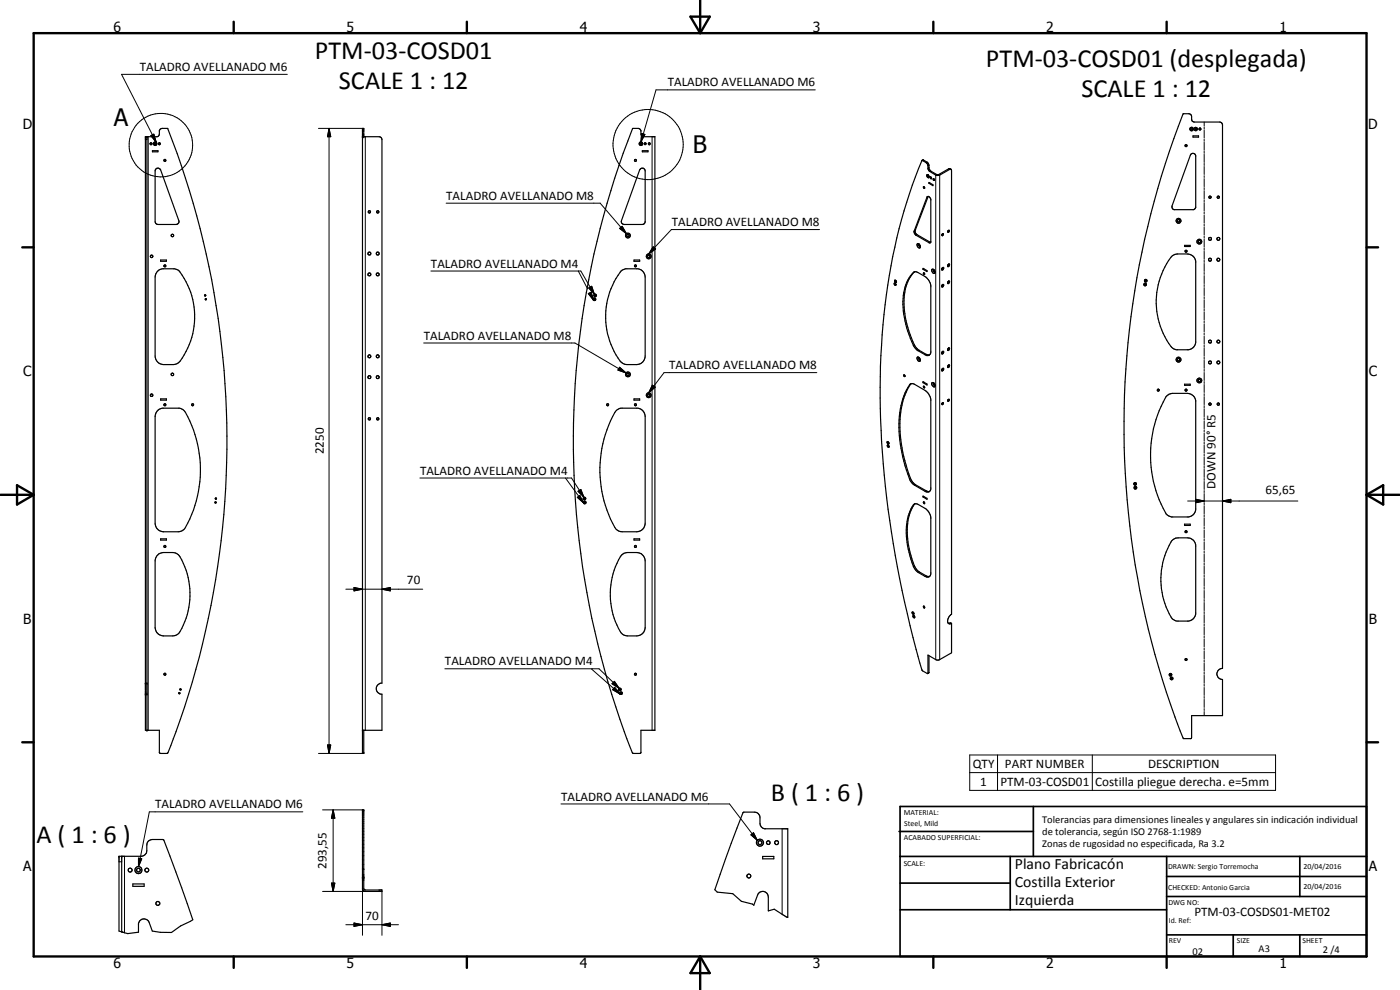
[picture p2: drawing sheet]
<svg xmlns="http://www.w3.org/2000/svg" width="420mm" height="297mm" viewBox="0 0 420 297" stroke-linecap="round" stroke-linejoin="round" font-family="sans-serif">
<g fill="none" stroke="#000" stroke-width=".35">
<path d="M189.9 38.6l1.6-.1 .6 .3 .3 .4v1.2l.6 .6h3.5v178.1h-4.1v6.7l-.3 .3-2.2-.1a255.3 255.3 0 0 1 0-187.4zM355 34.2h2.2l.4 .5 .1 1.5 .5 .4h7.8l.6 .3 .3 .6v163a1.67 1.67 0 0 0-1.7 1.7 1.67 1.67 0 0 0 1.7 1.7v10.8h-9.3l-.1 6.8-2.3 .1a255.2 255.2 0 0 1-.2-187.4zM357.4 38.5a.31 .31 0 0 1 .5 0 .31 .31 0 0 1-.1 .5 .31 .31 0 0 1-.5-.1zM358.7 38.5h.4v.4l-.5-.1zM43.6 41h3.6l.6-.6v-1.2l.3-.4 .6-.3h1.5a255 255 0 0 1 0 187.5l-2 .1-.4-.3v-6.7h-4.2zM44.1 41v178.1M45 43a.3 .3 0 0 1 .4-.1 .3 .3 0 0 1 .2 .3 .3 .3 0 0 1-.4 .2zM45.8 45.2h1.6v.4h-1.6zM46.3 43l.5-.1v.4h-.4zM46.9 50.5h.7l.6 .5 5.5 15.2v.6l-.6 .5-5.7 .1-.6-.3-.2-.4v-15.4zM47.7 42.9l.2-.1 .2 .3a.29 .29 0 0 1-.3 .3 .29 .29 0 0 1-.2-.4zM49.3 47.9h.4l.1 .2a.3 .3 0 0 1-.5 .3 .3 .3 0 0 1 0-.5z"/>
<path d="M108.8 41h5l.6 .3 .2 .6v163.1a1.65 1.65 0 0 0-1.7 1.6 1.65 1.65 0 0 0 1.7 1.7v10.8h-5.8M109.2 41v-2.5h-.4v187.6h.4v-7M190.5 47.9l.5 .1-.2 .4-.4-.1zM192.1 50.8a.83 .83 0 0 1 .9-.3 .83 .83 0 0 1 .6 .8v15.4l-.2 .4-.6 .3h-5.5a.85 .85 0 0 1-.8-1.2zM192.2 42.9h.4v.4h-.4zM192.8 45.2h1.7v.4h-1.7zM193.5 42.8l.4 .2-.1 .3-.4-.1zM194.7 42.9l.4 .1-.2 .4-.3-.2zM276.7 48.1l.4-.1 1.1 .6 .6 .8a1.95 1.95 0 0 0 .5 2l2.2 1.1 3.3-1.9 .6 .2M276.7 48.2a172 172 0 0 0-12.5 61.7 300.1 300.1 0 0 0 12.7 91.4l1.5 .8M276.7 48.1l1.6 1.1 .2 1.5 .4 .7 2.1 1.2h.8l3.2-1.8h.4M276.7 48.1v.1"/>
<path d="M277.2 56l.3 .5-.3-.1zM277.5 56.5h-.1M278.2 52.5h.3l.3 .6a.47 .47 0 0 1-.6 0 .47 .47 0 0 1 0-.6zM278.3 59l.7 .1 .3 .8v12.7l-.2 .3-4.3-2.4-.5-1zM278.5 52.5l.2 .5zM278.5 58.9l-3.9 10.6 .6 .9 4.1 2.3M278.8 54.7l1.2 .7v.3l-1.2-.7zM278.8 53h.1M279 54.9l-.2 .1M279.3 53.1l.3 .5M279.3 53.1l-.1 .3 .4 .2M280.1 53.7h.2l.1 .4-.3-.1z"/>
<path d="M280.1 53.6v.1M285.4 50.8l.2 .4v133.1a1.96 1.96 0 0 0-.8 2.8l.8-.1M355.7 43.6a.31 .31 0 0 1 .4-.2 .31 .31 0 0 1 0 .5 .31 .31 0 0 1-.4-.1zM357.5 46.2a.86 .86 0 0 1 1.3 .5v15.6l-.5 .6h-6l-.4-.3-.2-.8zM358 40.8h1.7v.3h-1.7zM48.2 78h1.7v.4h-1.7zM49.3 79.5h.4l.1 .3a.29 .29 0 0 1-.5 .2 .29 .29 0 0 1 0-.5zM190.3 78h1.7v.4h-1.7zM275.3 73.2a.71 .71 0 0 1 .8 .4 .71 .71 0 0 1-.2 .8 .95 .95 0 0 1-.6-1.2zM275.7 73.3l.2 .5M275.8 73.7l.4 .2M275.9 73.3l-.2 .1"/>
<path d="M276.2 73.9h-.2M282.7 70.4v.1M282.8 70.3l.1-.2a.26 .26 0 0 1 .2 .4 .26 .26 0 0 1-.5 0zM284.5 79.4l.3-.2a.5 .5 0 0 1-.3 .8zM284.5 69.4l-.1 .1M284.6 69.3l.1-.2a.29 .29 0 0 1 .1 .4 .29 .29 0 0 1-.4 .1v-.1M284.6 69.3l-.2 .2M284.6 69.3l-.1 .1M284.6 69.2v.1M284.7 79.2l-.3 .6M351.7 76.9l1.3-.7h3.4a2.57 2.57 0 0 1 2.4 2.2v24.4a2.52 2.52 0 0 1-2.1 2.1h-3.7l-.7-.2a17.2 17.2 0 0 1-4.7-9 22.4 22.4 0 0 1 4.1-18.8zM353.4 66l.3-.1a.38 .38 0 0 1 .3 .5 .38 .38 0 0 1-.7 0z"/>
<path d="M355.5 73.6h1.7v.4h-1.7zM355.7 75.2a.31 .31 0 0 1 .4-.1 .31 .31 0 0 1 0 .5 .31 .31 0 0 1-.4-.1zM359.6 72.3l.2-.2 .5 .2a.38 .38 0 0 1-.4 .6 .38 .38 0 0 1-.3-.6zM47.2 81.5l.5-.5 1-.4h3.7l.8 .3a13.8 13.8 0 0 1 3.6 5.7 22.1 22.1 0 0 1-3.3 22.3l-1.1 .4-3.3 .1a2.59 2.59 0 0 1-2.5-2.6v-23.7zM61.4 88.5l.2-.1 .2 .3-.3 .1zM61.7 89.6l.2 .3h-.3zM178.2 89.7l.3-.1 .1 .3zM178.4 88.6l.2-.2 .2 .2-.2 .2zM186.4 81.3l1.4-.7h3.7a2.58 2.58 0 0 1 2.1 2.5v23.7a2.59 2.59 0 0 1-2.5 2.6h-2.9l-1.2-.3a15.7 15.7 0 0 1-4.3-7.9 22.4 22.4 0 0 1 3.7-19.9zM268.4 84.9l.5 .4-.2 .3-.3-.2zM268.5 84.1l.3 .7 .2-.1v-.2M268.6 84.1h-.1"/>
<path d="M268.6 84.1l.4 .4M268.7 85l-.1 .2 .3 .1M268.8 84.2l.2 .3M274.1 81.8l.9-.3 2.9 1.6a3.9 3.9 0 0 1 1.4 2.6v20a1.03 1.03 0 0 1-.6 .9 1.03 1.03 0 0 1-1.1-.2l-2.4-1.3-.5-.5a26.5 26.5 0 0 1-3.3-17.6l1-3zM274.4 81.6a13.6 13.6 0 0 0-3 11.5 28.5 28.5 0 0 0 3.6 11.3l2.9 1.9 1.1 .2M277 80.5l1.2 .7v.3l-1.2-.7zM277.3 80.6l-.3 .2M279.7 80.8a.79 .79 0 0 1 .8 .4 .79 .79 0 0 1-.1 .8 .94 .94 0 0 1-.7-1.2zM280.2 80.9l.1 .5M280.3 81.5h.1M280.3 80.9l-.2 .1 .2 .5M280.4 81.6h.2"/>
<path d="M280.4 81.5l.1 .1M280.6 81.5v.1M282.7 80.4l.3-.1a.34 .34 0 0 1 .1 .5 .34 .34 0 0 1-.5 0zM282.7 85.5l.3-.2a.35 .35 0 0 1 .1 .5 .35 .35 0 0 1-.5 .1zM282.9 80.3l-.3 .5M282.9 85.3l-.3 .6M284.5 84.5h.5l-.3 .6-.3-.1zM284.7 84.3l-.3 .6M343.6 85.2l.2 .1-.1 .3-.2-.2zM343.7 84.1l.4 .1-.3 .2zM48.2 119.7h1.7v.4h-1.7zM190.3 119.7h1.7v.4h-1.7z"/>
<path d="M271.2 112.5h.3l.1 .5zM273.1 115.3l.4-.2 .7 .1 3.4 1.9a3.9 3.9 0 0 1 1.7 2.8v26.8a1.03 1.03 0 0 1-.6 .9 1.03 1.03 0 0 1-1.1-.2l-3.4-2-.7-.7a37.6 37.6 0 0 1-2.6-25l.7-1.8zM273.4 115.1a22.6 22.6 0 0 0-3.2 15.5 43.9 43.9 0 0 0 3.6 13.9l1 1 3.4 1.9h.8M275.3 107.2a.73 .73 0 0 1 .8 .4 .73 .73 0 0 1-.2 .9 .98 .98 0 0 1-.6-1.3zM275.7 107.6l.4 .3M275.9 107.3l-.2 .3M276.1 107.9h.1M276.2 107.9h-.1M277 114.5l1.2 .7v.3l-1.2-.7zM277.2 115.9l.3 .4-.3-.1zM277.3 114.7l-.3 .1M277.5 116.3l-.1 .1"/>
<path d="M279.7 114.9a.79 .79 0 0 1 .8 .3 .79 .79 0 0 1-.1 .9l-.6-.4zM280.2 114.9l.1 .6M280.3 114.9l-.2 .1 .1 .4 .4 .2M282.9 110.6l.1-.1a.35 .35 0 0 1 .1 .5 .35 .35 0 0 1-.5 .1zM282.9 105.5l.1-.1a.36 .36 0 0 1 .1 .5 .36 .36 0 0 1-.5 .1zM282.9 110.5l-.3 .6M282.9 105.5l-.3 .5M284.5 104.6l.5-.1-.3 .7-.3-.1zM284.6 119.9l-.2 .2M284.6 119.8h.3v.3l-.4 .3zM284.7 104.4l-.3 .6M284.7 109.5l-.3 .6"/>
<path d="M347.4 116.8h.4l.1 .4a.29 .29 0 0 1-.5 .1 .29 .29 0 0 1 0-.5zM350 119l.8-.7 .8-.2 4.8-.1a2.57 2.57 0 0 1 2.4 2.2v32.8a2.52 2.52 0 0 1-2.1 2.1h-5.1l-1-.4a3.5 3.5 0 0 1-1.5-2.1 35.4 35.4 0 0 1 .9-33.6zM355.5 115.3h1.7v.3h-1.7zM355.7 116.9a.31 .31 0 0 1 .4-.1 .31 .31 0 0 1 0 .5 .31 .31 0 0 1-.4-.1zM47.2 123.3l.5-.4 1-.4h5.1l1.1 .4a21.2 21.2 0 0 1 4 8.8 34.8 34.8 0 0 1-3.7 27.2l-.6 .4-1.1 .3h-4.4a2.59 2.59 0 0 1-2.5-2.6v-32zM49.3 121.2h.4l.1 .3a.3 .3 0 0 1-.5 .2 .3 .3 0 0 1 0-.5zM113.1 125.5a.34 .34 0 0 1 .5-.1 .34 .34 0 0 1-.1 .6l-.4-.1zM182.2 121.2l.4 .1-.2 .5-.3-.2zM185 123.1l1.3-.6h5.2a2.57 2.57 0 0 1 2.1 2.5v32a2.59 2.59 0 0 1-2.5 2.6h-4.4l-1.4-.5a21.3 21.3 0 0 1-4-8.8 35 35 0 0 1 3.7-27.2zM190.5 121.2l.5 .1-.2 .5-.4-.2zM266.2 132.6h.4l.1 .6h-.2zM266.6 132.6l-.1 .2 .3 .1"/>
<path d="M266.6 133.6v-.1a.31 .31 0 0 0-.3 .5 .31 .31 0 0 0 .6 0l-.1-.1M266.6 133.6l.2 .3M266.8 133.9h.1M282.9 120.9h.3l-.5 .5zM282.9 120.9l-.2 .3M64.6 150.6l.3 .1-.1 .2h-.3zM64.6 149.5h.3v.2l-.2 .1zM175.2 149.5l.2-.1 .2 .2-.2 .2zM175.3 150.6l.4 .1v.2h-.4zM274.3 151.3l.6-.2 .5 .2 2.7 1.6a3.8 3.8 0 0 1 1.2 2.4v16.9a1.04 1.04 0 0 1-.6 .9 1.04 1.04 0 0 1-1.1-.2l-2.5-1.5a18.3 18.3 0 0 1-3-9.6 14.5 14.5 0 0 1 2.2-10.5zM274.5 151.2a16 16 0 0 0-1.8 12.4 16.9 16.9 0 0 0 2.7 7.6l2.8 1.7 .8 .1M277 148.8l1.2 .7v.3l-1.2-.7z"/>
<path d="M277.2 150.6l.3 .2-.1 .3-.2-.1zM277.3 149l-.3 .1M340.4 146h.6l.2 .3-.3 .4-.5-.1zM340.5 145l.3 .1v.2h-.3zM355.5 157.3h1.7v.3h-1.7zM355.8 159.3a.31 .31 0 0 1 .4 .1 .31 .31 0 0 1-.1 .4 .31 .31 0 0 1-.4-.1zM47.2 166.7l.5-.5 1-.4h3.1a3.1 3.1 0 0 1 2.8 2.2 22.1 22.1 0 0 1-1.1 22.1l-1.3 .7h-3.1a2.59 2.59 0 0 1-2.5-2.5v-20zM48.2 161.7h1.7v.4h-1.7zM49.3 163.7h.4v.5h-.4zM186.6 166.5l1.3-.7h3.2a2.59 2.59 0 0 1 2.5 2.5v20a2.59 2.59 0 0 1-2.5 2.5h-2.8a2.9 2.9 0 0 1-2.7-2.2 22.1 22.1 0 0 1 1-22.1zM190.3 161.7h1.7v.4h-1.7zM190.4 163.8l.3-.1 .3 .1a.29 .29 0 0 1-.3 .5 .29 .29 0 0 1-.3-.5z"/>
<path d="M351.6 162.3l1.2-.8 3.6-.1a2.49 2.49 0 0 1 2.4 2.1v20.7a2.54 2.54 0 0 1-2.1 2.2h-3.5l-1-.5a14.3 14.3 0 0 1-3.4-8.1 22.7 22.7 0 0 1 2.8-15.5zM273.8 183.7l.2 .6h.2l.1-.3M273.8 183.6v.1M273.8 183.6l.3 .2M274.1 184.7l.3 .1 .1 .5a.39 .39 0 0 1-.4-.1 .39 .39 0 0 1 0-.5zM274.1 183.8l.2 .2M274.1 183.7l-.1 .2 .3 .1M274.4 184.8l-.1 .2 .2 .1M277.5 182.4h-.1M278.8 196.7v5.1l-.4 .3M284.6 187l.7-.1 .3 .1M285.6 187v8.9l-4.1 2.2-3-1.5-.1 5.5"/>
<path d="M355.8 197.7a.31 .31 0 0 1 .4 0 .31 .31 0 0 1-.1 .5 .31 .31 0 0 1-.4-.2zM43.6 208.3h.5M43.6 205h.5M49.3 202.1h.4l.1 .2a.29 .29 0 0 1-.5 .2 .29 .29 0 0 1 0-.4zM53.8 207.8l.2 .1-.1 .3-.3-.2zM54 206.8h.3v.2l-.2 .1zM54.3 206.8h.1M185.9 206.8l.2-.1 .1 .3h-.3zM185.9 206.8h-.1M186.3 207.8h.2v.4h-.2zM351.1 202.3l.3 .1v.2h-.3zM351.5 203.5l.2-.1 .1 .3h-.3z"/>
<path d="M35.7 256.9h6.7a1.73 1.73 0 0 0 1.7-1.7v-1.7a1.65 1.65 0 0 1 1.6-1.6h3.1l.4 .2 8.7 23.9-3.7 1.8-2.7 2-3.4-.1-2.4-.3-.9-2.6a1.67 1.67 0 0 0-1.7-1.1 1.67 1.67 0 0 0-1.5 1.4v2.6l-3.3 .4-2.6-.7zM36.5 256.9v22.7M108.8 243h.4v23.6l.4 .4h5v.5h-5l-.4-.2-.4-.5zM223 243.8l3.4-.1a1.73 1.73 0 0 1 1.7 1.7v1.6a1.7 1.7 0 0 0 1.3 1.7h7v26.5l-.5-.1-3.5-2.3-1.8 .5v-4.1a1.65 1.65 0 0 0-1.4-1.7 1.65 1.65 0 0 0-1.8 1.1l-1.2 3-.4-.3-3.3-.9-2.6-2.3-4.6-.4-.8-.7 4.9-14zM228.9 257h3.3v.7h-3.3zM39.9 265.2h3.4v.7h-3.4zM108.8 263.3h.4M236.4 275.2h.1"/>
<circle cx="357.6" cy="38.7" r=".53"/>
<circle cx="360.1" cy="38.7" r=".31"/>
<circle cx="46.6" cy="43.1" r=".54"/>
<circle cx="192.3" cy="43.1" r=".53"/>
<circle cx="363.1" cy="59.2" r=".34"/>
<circle cx="365.6" cy="59.1" r=".33"/>
<circle cx="45.5" cy="76.9" r=".38"/>
<circle cx="51.7" cy="70.7" r=".38"/>
<circle cx="110.9" cy="76.1" r=".44"/>
<circle cx="110.9" cy="63.6" r=".34"/>
<circle cx="113.3" cy="76.1" r=".44"/>
<circle cx="113.4" cy="63.6" r=".34"/>
<circle cx="188.4" cy="70.7" r=".38"/>
<circle cx="188.4" cy="70.7" r=".73"/>
<circle cx="190.7" cy="79.8" r=".29"/>
<circle cx="194.7" cy="76.9" r=".38"/>
<circle cx="194.7" cy="76.9" r=".74"/>
<circle cx="353.7" cy="66.3" r=".73"/>
<circle cx="359.9" cy="72.5" r=".72"/>
<circle cx="363.1" cy="77.9" r=".44"/>
<circle cx="363.1" cy="71.7" r=".44"/>
<circle cx="365.7" cy="71.7" r=".43"/>
<circle cx="365.7" cy="77.9" r=".44"/>
<circle cx="110.8" cy="82.3" r=".43"/>
<circle cx="113.4" cy="82.3" r=".44"/>
<circle cx="178.4" cy="89.8" r=".39"/>
<circle cx="178.6" cy="88.7" r=".39"/>
<circle cx="277.3" cy="82.1" r=".23"/>
<circle cx="343.7" cy="85.4" r=".39"/>
<circle cx="343.9" cy="84.2" r=".39"/>
<circle cx="45.5" cy="118.6" r=".37"/>
<circle cx="51.7" cy="112.3" r=".39"/>
<circle cx="110.8" cy="106.9" r=".43"/>
<circle cx="110.9" cy="113.2" r=".45"/>
<circle cx="113.3" cy="113.2" r=".44"/>
<circle cx="113.4" cy="106.9" r=".44"/>
<circle cx="188.4" cy="112.3" r=".74"/>
<circle cx="188.5" cy="112.4" r=".38"/>
<circle cx="194.7" cy="118.6" r=".72"/>
<circle cx="194.7" cy="118.6" r=".39"/>
<circle cx="284.7" cy="109.9" r=".38"/>
<circle cx="353.7" cy="107.9" r=".72"/>
<circle cx="353.7" cy="107.9" r=".38"/>
<circle cx="359.9" cy="114.2" r=".72"/>
<circle cx="359.9" cy="114.2" r=".37"/>
<circle cx="363.1" cy="102.5" r=".44"/>
<circle cx="363.1" cy="108.7" r=".43"/>
<circle cx="365.7" cy="108.8" r=".44"/>
<circle cx="365.7" cy="102.5" r=".44"/>
<circle cx="57.8" cy="121.5" r=".31"/>
<circle cx="110.9" cy="125.7" r=".34"/>
<circle cx="363.1" cy="121.2" r=".34"/>
<circle cx="365.6" cy="121.3" r=".35"/>
<circle cx="175.4" cy="149.6" r=".4"/>
<circle cx="175.5" cy="150.8" r=".39"/>
<circle cx="340.7" cy="145.2" r=".39"/>
<circle cx="340.7" cy="146.3" r=".18"/>
<circle cx="277.3" cy="182.2" r=".26"/>
<circle cx="186" cy="206.9" r=".39"/>
<circle cx="186.4" cy="208" r=".39"/>
<circle cx="190.7" cy="202.3" r=".29"/>
<circle cx="351.2" cy="202.5" r=".39"/>
<circle cx="351.6" cy="203.6" r=".41"/>
<circle cx="228.1" cy="252.8" r="1.06"/>
<circle cx="228.1" cy="252.8" r=".59"/>
<circle cx="230.6" cy="252.8" r=".54"/>
<circle cx="233.1" cy="252.8" r=".59"/>
<circle cx="39.1" cy="261.1" r=".58"/>
<circle cx="41.5" cy="261.1" r=".56"/>
<circle cx="41.6" cy="261.1" r="1.04"/>
<circle cx="44.1" cy="261.1" r=".58"/>
<circle cx="47.4" cy="271.1" r=".6"/>
<circle cx="224.7" cy="262.8" r=".58"/>
</g>
<g fill="#000">
<circle cx="44.1" cy="41" r=".18"/>
<circle cx="108.8" cy="41" r=".18"/>
<circle cx="109.2" cy="41" r=".18"/>
<circle cx="277" cy="48" r=".18"/>
<circle cx="43.6" cy="208.3" r=".18"/>
<circle cx="43.6" cy="205" r=".18"/>
<circle cx="44.1" cy="219.1" r=".18"/>
<circle cx="44.1" cy="205" r=".18"/>
<circle cx="44.1" cy="208.3" r=".18"/>
<circle cx="108.8" cy="219.1" r=".18"/>
<circle cx="35.7" cy="256.9" r=".18"/>
<circle cx="36.5" cy="256.9" r=".18"/>
<circle cx="108.8" cy="243" r=".18"/>
<circle cx="109.2" cy="243" r=".18"/>
<circle cx="108.8" cy="263.3" r=".18"/>
<circle cx="109.2" cy="263.3" r=".18"/>
</g>
<g fill="none" stroke="#000" stroke-width=".3">
<path d="M86.2 22.3h-49.7l10.4 20.4M95.6 38.5h13.2M98.8 38.5l.5 2.5h-1zM98.8 38.5v187.6M108.8 39.4h.4M244.7 27h-47.8l-4.5 15.6M358.4 38.4l.7-.1a.53 .53 0 0 1 .1 .8 .53 .53 0 0 1-.8-.1M361.4 36.6v1.2M361.4 38.1v.6M361.4 39v2.4M43.6 41.9h.5M44.5 41v178.1"/>
<path d="M45.3 40.7l.9-.4 .7 2.4zM108.8 40.2h.4M109.6 41v178.1M192.6 40l.9 .3-1.1 2.3zM195.7 41v178.1M277.1 48l-.3 .1M278.2 48.6l-.3 .2M278.5 59l-.3 .1M278.8 49.7l-.3 .1M278.8 50.3l-.3 .2M279.3 51.4l-.2 .1M280.8 52.5v145.4"/>
<path d="M282 52.5v145.4M284.7 50.7l.3 .1M361.4 41.8v.6M361.4 42.7v2.4M361.4 45.4v.6M361.4 46.3v2.5M361.4 49v.7M361.4 50v2.4M361.4 52.7v.6M361.4 53.6v2.4M361.4 56.3v.6M361.4 57.2v2.4"/>
<path d="M361.4 59.9v.7M133.9 61h46.2l7.9 9.1M186 68.5l.7-.6 1.3 2.2zM196 74l.8 .7-2.1 1.5zM245.9 68.9h-44.4l-6.8 7.3M274.6 69.2l-.2 .1M275.2 70.4l-.3 .2M279.1 72.6l-.3 .2M361.4 60.8v2.5M361.4 63.6v.6M361.4 64.5v2.4M361.4 67.2v.6"/>
<path d="M361.4 68.1v2.4M361.4 70.9v.6M361.4 71.8v2.4M361.4 74.5v.6M361.4 75.4v2.4M361.4 78.1v.6M361.4 79v2.4M129.3 81.3h45l3.6 6.2M173.6 81.3l2.7 5.4M176.6 88.1l.8-.5 .7 2.5zM176.7 86.4l.9-.5 .8 2.4zM177 87.9l-.4 .2 1.5 2"/>
<path d="M177.2 88.3l.9 1.8M177.7 88.6l.4 1.5M177.7 87.6l-1-1.2 .9-.5 .8 2.4M178.1 87.8l.3 .5M178.3 88.3h.1M274.4 81.6l-.3 .2M361.4 81.7v.6M361.4 82.7v2.4M361.4 85.4v.6M361.4 86.3v2.4M361.4 89v.6M361.4 89.9v2.5"/>
<path d="M361.4 92.6v.7M361.4 93.6v2.4M361.4 96.3v.6M361.4 97.2v2.4M361.4 99.9v.6M127.2 102.9h45.3l15.4 9M186 110.2l1.9 1.7-2.4-.9zM195.8 115.6l.8 .6-1.9 1.7zM245.1 111.8h-45.8l-4.6 6.1M273.3 115.3l-.3 .2M274.4 103.4l-.3 .2M275.8 105.1l-.3 .1"/>
<path d="M277.9 106.3l-.3 .1M361.4 100.8v2.5M361.4 103.5v.7M361.4 104.4v2.5M361.4 107.2v.6M361.4 108.1v2.4M361.4 110.8v.6M361.4 111.8v2.4M361.4 114.5v.6M361.4 115.4v2.4M361.4 118.1v.6M361.4 119v2.4"/>
<path d="M361.4 121.7v.6M361.4 122.6v2.5M361.4 125.3v.7M361.4 126.3v2.4M361.4 129v.6M361.4 129.9v2.4M361.4 132.6v.6M361.4 133.5v2.5M361.4 136.3v.6M361.4 137.2v2.4M361.4 139.9v.6M126 143.4h45.5l3.7 5.8"/>
<path d="M169.7 143.4l5.5 7.5M173.3 149.2l.8-.6 1.1 2.3zM173.5 147.4l.8-.5 .9 2.3zM173.8 148.8l-.5 .4 1.9 1.7M174.5 148.5l-1-1.1 .8-.5 .9 2.3M174.5 149.6l.7 1.3M174.8 148.8l.4 .4M273.3 143.5l-.3 .2M274.4 151.3l-.3 .2M274.8 145.5l-.3 .1M277.9 147.2l-.3 .2M356.4 150.3h33.1"/>
<path d="M358.9 149.8l2.5 .5-2.5 .5zM361.4 140.8v2.5M361.4 143.6v.5M361.4 144.4v2.5M361.4 147.2v.6M361.4 148.1v2.4M361.4 150.8v.6M361.4 151.7v2.4M361.4 154.4v.7M361.4 155.4v2.4M361.4 158.1v.6M361.4 159v2.4"/>
<path d="M366.9 150.3l2.5-.5v1zM103.8 176.8h23.1M106.2 176.3l2.6 .5-2.6 .5zM114.6 176.8l2.5-.5v1zM274.4 169.7l-.3 .2M275.9 171.6l-.3 .2M277.9 172.8l-.3 .1M361.4 161.7v.6M361.4 162.6v2.4M361.4 165.4v.5M361.4 166.2v2.5M361.4 169v.6"/>
<path d="M361.4 169.9v2.4M361.4 172.6v.6M361.4 173.5v2.4M361.4 176.2v.6M361.4 177.2v2.4M361.4 179.9v.6M361.4 180.8v2.4M361.4 183.5v.6M361.4 184.4v2.5M361.4 187.2v.5M361.4 188v2.5M361.4 190.8v.6"/>
<path d="M361.4 191.7v2.4M361.4 194.4v.6M361.4 195.3v2.4M361.4 198v.7M361.4 199v2.4M133.5 200.7h46.3l6 5.8M177.5 200.7l8.6 7.5M184.3 206.4l-.5 .5 2.3 1.3M184.4 204.4l1.4 2.1-2.1-1.4zM184.5 206.2l1.6 2-2.3-1.3zM184.9 205.9l-1.2-.8 .7-.7 1.4 2.1M185.2 206.1l.6 .4"/>
<path d="M185.2 207.1l.9 1.1M278.8 201.8l-.3 .1M361.4 201.7v.6M361.4 202.6v2.4M361.4 205.3v.6M361.4 206.2v2.5M361.4 209v.5M361.4 209.8v2.5M361.4 212.6v.6M361.4 213.5v1.2M95.6 226.1h13.2M98.3 223.5h1l-.5 2.6z"/>
<path d="M108.8 225.7h.4M291 226.5h91.8v10.7h-91.8zM291 231.8h91.8M299.4 226.5v10.7M327.8 226.5v10.7M35.7 258.6h.8M37.4 256.9v23M41.6 257.5l.9 .2-.9 2.3zM90.9 243.6h-46.1l-3.2 16.4M96.8 243h12M100 243l.5 2.5h-1zM100 243v24.5"/>
<path d="M168.3 241.2h50.6l8.4 10.9M225.4 250.5l.7-.6 1.2 2.2zM234.7 248.7v25.6M96.8 267.5h12.8M99.5 265h1l-.5 2.5zM103.8 277.5h15.8M106.2 276.9l2.6 .6-2.6 .5zM108.8 264.1h.4M108.8 262.4h.4M108.8 260.7h.4M108.8 260.9h.4M108.8 266.6v14"/>
<path d="M113.8 267v.5M114.6 277.5l2.5-.6v1.1zM114.6 267.5v13.1"/>
<circle cx="48.3" cy="43.5" r="9.5"/>
<circle cx="194.5" cy="43.4" r="10.5"/>
</g>
<g fill="none" stroke="#000" stroke-width=".71">
<path d="M10.1 9.9h400v277.1h-400zM70.1 6.5v3.4M140.1 6.5v3.4M207.2 5h5.8l-2.9 4.9zM210.1 0v9.9M280.1 6.5v3.4M350.1 6.5v3.4M6.7 74.2h3.4M410.1 74.2h3.5M.1 148.5h10M5.1 145.6l5 2.9-5 2.9zM410.1 148.5h10"/>
<path d="M410.1 148.5l5-2.9v5.8zM6.7 222.7h3.4M410.1 222.7h3.5M70.1 287v3.4M140.1 287v3.4M210.1 287v10M210.1 287l2.9 5h-5.8zM280.1 287v3.4M350.1 287v3.4"/>
</g>
<g fill="none" stroke="#000" stroke-width=".51">
<path d="M269.8 249.5h40.3M270.1 242h140v45h-140zM270.1 257h140M303.2 257v16M310.1 242v15M350.1 257v30M390.1 257v12M270.1 265h33.1M270.1 273h80M350.1 269h60M350.1 263h60M350.1 280.5h60"/>
<path d="M370.1 280.5v6.5M390.1 280.5v6.5"/>
</g>
<g fill="#000">
<path d="M45.3 40.7l.9-.4 .7 2.4zM98.8 38.5l.5 2.5h-1zM192.6 40l.9 .3-1.1 2.3zM186 68.5l.7-.6 1.3 2.2zM196 74l.8 .7-2.1 1.5zM176.6 88.1l.8-.5 .7 2.5zM176.7 86.4l.9-.5 .8 2.4zM186 110.2l1.9 1.7-2.4-.9zM195.8 115.6l.8 .6-1.9 1.7zM173.3 149.2l.8-.6 1.1 2.3zM173.5 147.4l.8-.5 .9 2.3zM358.9 149.8l2.5 .5-2.5 .5z"/>
<path d="M366.9 150.3l2.5-.5v1zM106.2 176.3l2.6 .5-2.6 .5zM114.6 176.8l2.5-.5v1zM184.4 204.4l1.4 2.1-2.1-1.4zM184.5 206.2l1.6 2-2.3-1.3zM98.3 223.5h1l-.5 2.6zM41.6 257.5l.9 .2-.9 2.3zM100 243l.5 2.5h-1zM225.4 250.5l.7-.6 1.2 2.2zM99.5 265h1l-.5 2.5zM106.2 276.9l2.6 .6-2.6 .5zM114.6 277.5l2.5-.6v1.1z"/>
</g>
<g font-size="7.9">
<text x="94.5" y="17.7">PTM-03-COSD01</text>
<text x="295.9" y="20">PTM-03-COSD01 (desplegada)</text>
<text x="101.7" y="26.8">SCALE 1 : 12</text>
<text x="324.6" y="29">SCALE 1 : 12</text>
<text x="231.3" y="240.3">B ( 1 : 6 )</text>
<text x="11" y="253">A ( 1 : 6 )</text>
</g>
<g font-size="7.2">
<text x="34.2" y="37.9">A</text>
<text x="207.9" y="46">B</text>
</g>
<g font-size="4.7">
<text x="304.6" y="260.8">Plano Fabricacón</text>
<text x="304.6" y="266.2">Costilla Exterior</text>
<text x="304.6" y="271.6">Izquierda</text>
</g>
<g font-size="4.2">
<text x="34" y="9.6">6</text>
<text x="104" y="9.6">5</text>
<text x="174" y="9.6">4</text>
<text x="244" y="9.6">3</text>
<text x="314" y="9.6">2</text>
<text x="384" y="9.6">1</text>
<text x="6.8" y="38.7">D</text>
<text x="410.6" y="38.7">D</text>
<text x="7" y="112.9">C</text>
<text x="410.8" y="112.9">C</text>
<text x="7" y="187.1">B</text>
<text x="410.8" y="187.1">B</text>
<text x="7" y="261.4">A</text>
<text x="410.8" y="261.4">A</text>
<text x="34" y="290.4">6</text>
<text x="104" y="290.4">5</text>
<text x="174" y="290.4">4</text>
<text x="244" y="290.4">3</text>
<text x="314" y="290.4">2</text>
<text x="384" y="290.4">1</text>
</g>
<g font-size="3.9">
<text x="41.9" y="21.3">TALADRO AVELLANADO M6</text>
<text x="200.4" y="26">TALADRO AVELLANADO M6</text>
<text x="133.9" y="59.9">TALADRO AVELLANADO M8</text>
<text x="201.7" y="67.9">TALADRO AVELLANADO M8</text>
<text x="129.3" y="80.3">TALADRO AVELLANADO M4</text>
<text x="127.2" y="101.9">TALADRO AVELLANADO M8</text>
<text x="200.9" y="110.8">TALADRO AVELLANADO M8</text>
<text x="97.2" y="136.3" transform="rotate(-90 97.2 136.3)">2250</text>
<text x="126.1" y="142.4">TALADRO AVELLANADO M4</text>
<text x="364.8" y="146.6" transform="rotate(-90 364.8 146.6)">DOWN 90° R5</text>
<text x="379.8" y="148.3">65,65</text>
<text x="122.1" y="175.2">70</text>
<text x="133.5" y="199.6">TALADRO AVELLANADO M4</text>
<text x="292" y="230.5">QTY</text>
<text x="301.6" y="230.5">PART NUMBER</text>
<text x="344.5" y="230.5">DESCRIPTION</text>
<text x="294.2" y="235.8">1</text>
<text x="300.3" y="235.8">PTM-03-COSD01</text>
<text x="328.7" y="235.8">Costilla pliegue derecha. e=5mm</text>
<text x="46.6" y="242.5">TALADRO AVELLANADO M6</text>
<text x="168.4" y="240.2">TALADRO AVELLANADO M6</text>
<text x="97.9" y="260.7" transform="rotate(-90 97.9 260.7)">293,55</text>
<text x="109.7" y="275.9">70</text>
<text x="358.5" y="275">PTM-03-COSDS01-MET02</text>
</g>
<g font-size="3.1">
<text x="312.7" y="246.8">Tolerancias para dimensiones lineales y angulares sin indicación individual</text>
<text x="312.7" y="250.4">de tolerancia, según ISO 2768-1:1989</text>
<text x="312.7" y="254">Zonas de rugosidad no especificada, Ra 3.2</text>
<text x="357.9" y="286.4">02</text>
<text x="377.7" y="285.6">A3</text>
<text x="397" y="285.9">2 /4</text>
</g>
<g font-size="2.4">
<text x="271.2" y="244.4">MATERIAL:</text>
<text x="271.3" y="252">ACABADO SUPERFICIAL:</text>
<text x="271.4" y="247.9">Steel, Mild</text>
<text x="271.2" y="259.7">SCALE:</text>
<text x="350.6" y="260.8">DRAWN: Sergio Torremocha</text>
<text x="391.2" y="260.6">20/04/2016</text>
<text x="350.6" y="267">CHECKED: Antonio Garcia</text>
<text x="391.2" y="266.7">20/04/2016</text>
<text x="350.6" y="271.4">DWG NO:</text>
<text x="350.8" y="276.9">Id. Ref:</text>
<text x="350.8" y="282.8">REV</text>
<text x="371.2" y="282.9">SIZE</text>
<text x="390.9" y="282.9">SHEET</text>
</g>
</svg>
